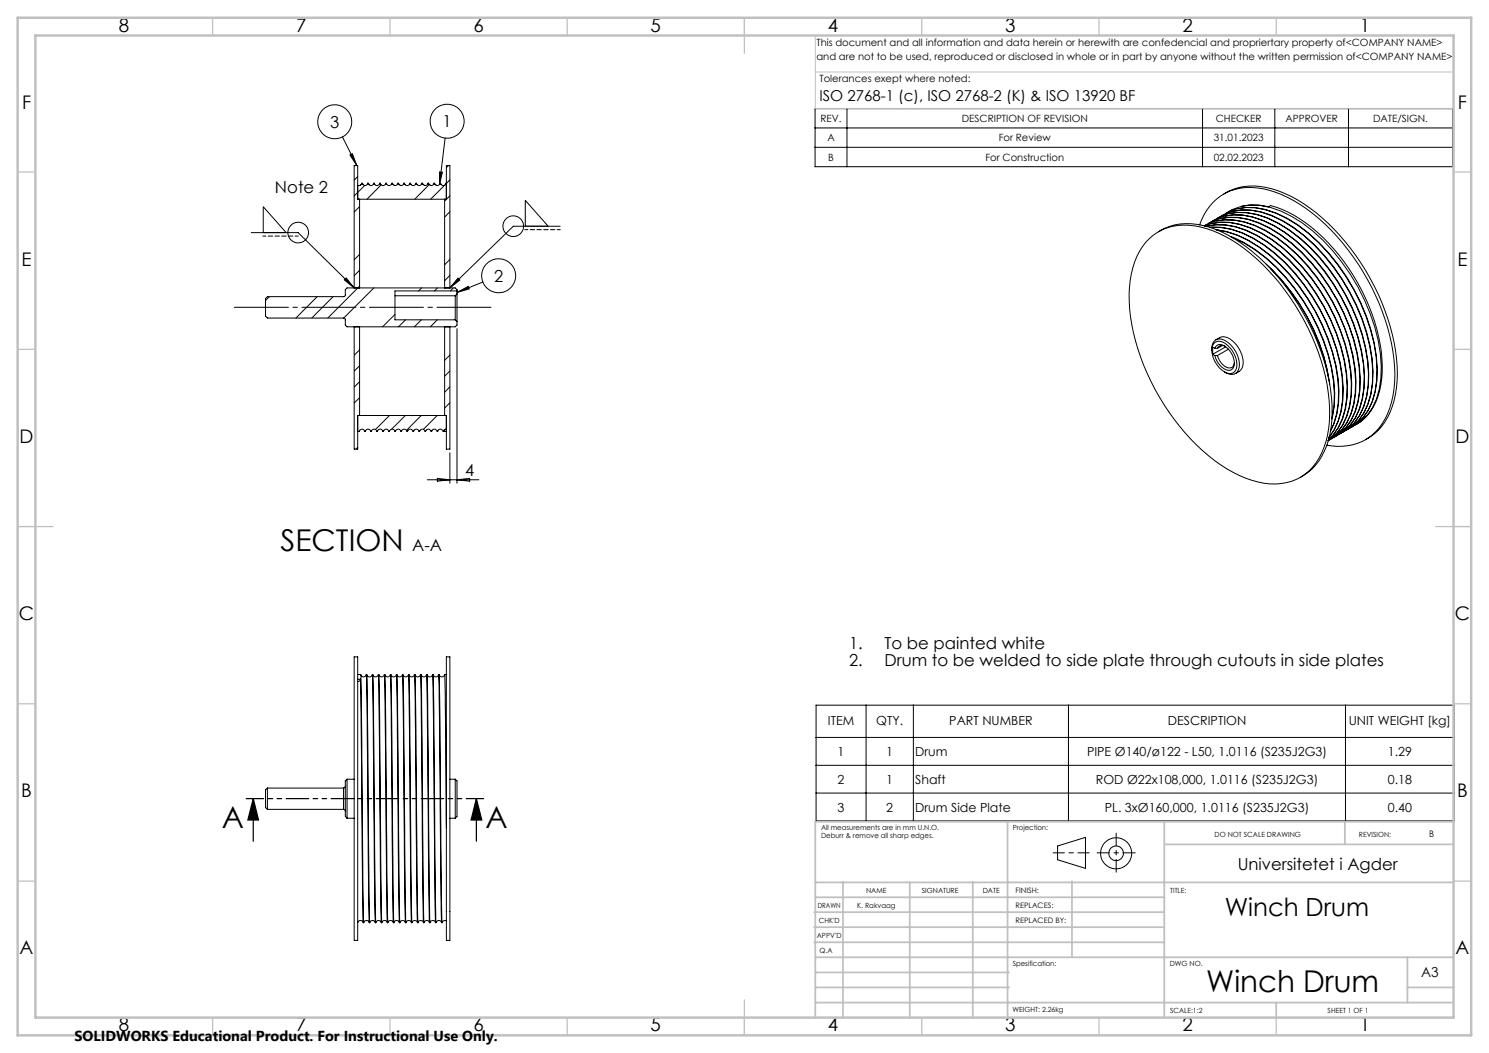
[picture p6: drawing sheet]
<svg xmlns="http://www.w3.org/2000/svg" width="420mm" height="297mm" viewBox="0 0 420 297" stroke-linecap="round" stroke-linejoin="round" font-family="sans-serif">
<g fill="none" stroke="#000" stroke-width=".28">
<path d="M96.6 38.6l4 8.1M125.6 38.9l-1.6 13.2M229.9 30.7h179.8v16.3h-179.8zM229.9 36.1h179.8M238.9 30.7v16.3M339.2 30.7v16.3M359.6 30.7v16.3M380.4 30.7v16.3M98.7 43.7l.7-.3 1.2 3.3zM100.9 49.8l-1 1M101.4 56.2v25M101.4 58.3l-1.5 1.5"/>
<path d="M101.7 52.2h-.1M102 51.7v.3M102.3 52h.1M102.9 52.3l-3 3M103.8 51.7l-.1 .2M103.8 51.7a.88 .88 0 0 1-.9 .6 .88 .88 0 0 1-.8-.6l-.6 .6h-.6M103.8 51.7a.88 .88 0 0 0 .8 .6 .88 .88 0 0 0 .8-.6M104 52h.1M105.4 51.7v.2M105.4 51.7a.88 .88 0 0 0 .9 .6 .88 .88 0 0 0 .8-.6M105.7 52h.1M107.1 51.7a.88 .88 0 0 0 .9 .6 .88 .88 0 0 0 .8-.6"/>
<path d="M107.1 51.7v.2M107.4 52h.1M107.5 52.1l-4 4.1M108.8 51.7v.2M108.8 51.7a.9 .9 0 0 0 .9 .6 .9 .9 0 0 0 .9-.6M109.1 52h.1M110.6 51.7l-.1 .2M110.6 51.7a.88 .88 0 0 0 .8 .6 .88 .88 0 0 0 .9-.6M110.8 52h.1M112.3 51.7l-.1 .2M112.3 51.7a.88 .88 0 0 0 .8 .6 .88 .88 0 0 0 .8-.6M112.5 52h.1"/>
<path d="M113.9 51.7v.2M113.9 51.7a.88 .88 0 0 0 .9 .6 .88 .88 0 0 0 .8-.6M114.2 52h.1M115.6 51.7a.88 .88 0 0 0 .9 .6 .88 .88 0 0 0 .8-.6M115.6 51.7v.2M115.9 52h.1M117.3 51.7v.2M117.3 51.7a.88 .88 0 0 0 .9 .6 .88 .88 0 0 0 .8-.6M117.6 52h.1M119 51.7a.9 .9 0 0 0 .9 .6 .9 .9 0 0 0 .9-.6M119 51.7v.2M119.3 52h.1"/>
<path d="M120.8 51.7a.88 .88 0 0 0 .8 .6 .88 .88 0 0 0 .8-.6M120.8 51.7l-.1 .2M121 52h.1M121.1 52.1l-4.1 4.1M122.4 51.7v.2M122.4 51.7a.88 .88 0 0 0 .9 .6 .88 .88 0 0 0 .8-.6M122.7 52h.1M124 48.5l.8 .1-.8 3.5zM124.1 51.7a.88 .88 0 0 0 .9 .6 .88 .88 0 0 0 .8-.6M124.1 51.7v.2M124.4 52h.1M125.4 56.2v25"/>
<path d="M125.8 51.7v.2M125.8 51.7h.1M126.5 46.7l-.6 .6M126.9 50.7l-5.4 5.5M126.9 55.2l-1.5 1.5M126.9 59.7l-1.5 1.5M229.9 41.6h179.8M345.2 54.7a16 16 0 0 1 13.6-1.4 44.4 44.4 0 0 1 20.7 14.9 62.3 62.3 0 0 1 14.7 37.1 22.9 22.9 0 0 1-5.4 16.1l-1.1 1-2.5 1.6M346.5 59.8l-.8 .4M346.8 59.6a15.7 15.7 0 0 1 14.6-.1 45.5 45.5 0 0 1 19.5 17.8 49.1 49.1 0 0 1 8.6 29.4 17.2 17.2 0 0 1-5.6 12.2l-2.3 1.3M347.7 59.1l-.8 .4M348 59.5a18.8 18.8 0 0 1 13.7 2.7 53.7 53.7 0 0 1 22.5 27.6 39.4 39.4 0 0 1 2.5 21.4 14 14 0 0 1-6.6 10"/>
<path d="M349.2 58.9a16.8 16.8 0 0 1 10.5 1.1 45 45 0 0 1 20.1 18 49.4 49.4 0 0 1 8.6 29.3 17.2 17.2 0 0 1-5.7 12.2l-1.3 .9M350.4 58.2l1.9-.4h2.7l2.8 .5 .6-.3a36.7 36.7 0 0 1 17.9 12.3 54.8 54.8 0 0 1 13.6 32.7 19.8 19.8 0 0 1-5.1 15.1l-2.3 1.7M70.9 65.6h13.2l15.8 15.6M74.3 65.6v-7.3l6.4 7.3M97.1 78.9l.5-.5 2.3 2.8zM101.4 71.8l-1.5 1.5M101.4 76.2l-1.5 1.5M126.9 73.2l-1.5 1.5M126.9 77.7l-1.5 1.5M129.2 78.5l.5 .5-2.8 2.2zM136.2 79.5l-7.3 3M148.2 63.8v-7.3l6.4 7.3"/>
<path d="M158 63.8h-13.2l-17.9 17.4M323.2 68.3a14.8 14.8 0 0 1 15.4-4.3 41.3 41.3 0 0 1 20.8 14 64.2 64.2 0 0 1 15.5 34.9 26.3 26.3 0 0 1-3.7 17.6 14.7 14.7 0 0 1-16.3 5.5 41.7 41.7 0 0 1-20.7-14 64.6 64.6 0 0 1-15.6-34.9 26.9 26.9 0 0 1 3.7-17.6zM326.8 65.4a16.4 16.4 0 0 1 14.3-1.3 45.8 45.8 0 0 1 20.6 15.4 62.9 62.9 0 0 1 14 35.1 24 24 0 0 1-4.7 16.7l-2.1 2-2.1 1.4M338.4 63.4a14.7 14.7 0 0 1 18-10.1 40.7 40.7 0 0 1 20.8 13.5 62.5 62.5 0 0 1 16.3 38.9 22.6 22.6 0 0 1-5.5 16.1 14.7 14.7 0 0 1-13.7 3.8M339.7 63.7a15.7 15.7 0 0 1 14.4 0 45.8 45.8 0 0 1 19.6 17.8 49.4 49.4 0 0 1 8.6 29.4 17.2 17.2 0 0 1-5.7 12.1l-2 1.3M340.3 63.9a16.1 16.1 0 0 1 11.4 1.2 44.9 44.9 0 0 1 19.5 17.8 49.1 49.1 0 0 1 8.7 29.4 17.1 17.1 0 0 1-5.2 11.7M340.5 63.2l-.8 .5M340.8 63.7a18.8 18.8 0 0 1 13.7 2.6 53.5 53.5 0 0 1 22.5 27.7 39 39 0 0 1 2.5 21.3 15 15 0 0 1-4.8 8.7M340.8 63.1a15.5 15.5 0 0 1 14.5-.1 45.2 45.2 0 0 1 19.6 17.8 49.8 49.8 0 0 1 8.6 29.4 17.5 17.5 0 0 1-5.7 12.1l-2.2 1.4M341 62.9l-.1 .1M341.1 64.1a22.3 22.3 0 0 1 15.3 4.9 56.3 56.3 0 0 1 22.2 37 25.8 25.8 0 0 1-2.3 15.3l-1.5 2.1M341.3 64.2a19.8 19.8 0 0 1 12.2 3.1 53.5 53.5 0 0 1 22.2 27.5 39 39 0 0 1 2.5 21.3l-.8 2.8-1.2 2.5-1.3 1.9"/>
<path d="M341.7 62.5l-.7 .5M342 63a16.8 16.8 0 0 1 10.5 1.2 44.7 44.7 0 0 1 20 18 49.1 49.1 0 0 1 8.7 29.3 17.2 17.2 0 0 1-5.7 12.2l-.9 .5a13.7 13.7 0 0 0 6-9.6 39.3 39.3 0 0 0-2.5-21.2 56.4 56.4 0 0 0-19.2-25.7 25.3 25.3 0 0 0-14.5-5l-2.6 .3-2 .7M342 62.4a13.6 13.6 0 0 1 11.6-1.1 38 38 0 0 1 17.5 12.2 55.2 55.2 0 0 1 13.7 32.6 21.5 21.5 0 0 1-4 13.8l-1.8 1.7-2.2 1.4M342.2 62.2l-.1 .1M342.9 64.8a28 28 0 0 1 15.5 7.2 57.4 57.4 0 0 1 19 34.7 25.6 25.6 0 0 1-2.2 15M342.9 61.9l-.7 .4M343.2 64.9a28.3 28.3 0 0 1 15 7.2 56.9 56.9 0 0 1 19.1 34.7 25.8 25.8 0 0 1-2 14.7M343.2 62.3a18.8 18.8 0 0 1 13.7 2.6 53.1 53.1 0 0 1 22.5 27.7 38.9 38.9 0 0 1 2.5 21.3 14.4 14.4 0 0 1-6.5 9.9M343.2 61.7a15.7 15.7 0 0 1 14.6-.1 48.6 48.6 0 0 1 21.6 21.4 48.5 48.5 0 0 1 6.5 25.8 17.5 17.5 0 0 1-5.7 12.2l-2.2 1.3M343.4 61.5l-.1 .1M344.1 61.2l-.7 .4M344.4 61.6a18.8 18.8 0 0 1 13.7 2.6 53.5 53.5 0 0 1 22.5 27.7 39 39 0 0 1 2.5 21.3 14.4 14.4 0 0 1-6.5 10"/>
<path d="M344.4 61a15.5 15.5 0 0 1 14.6 0 48.6 48.6 0 0 1 21.6 21.4 48.5 48.5 0 0 1 6.5 25.7 17.5 17.5 0 0 1-5.7 12.2l-2.2 1.3M345.3 60.5l-.8 .4M345.6 61a16.8 16.8 0 0 1 10.5 1.1 45 45 0 0 1 20.1 18 49.4 49.4 0 0 1 8.6 29.3 17.2 17.2 0 0 1-5.7 12.2l-1.3 .8M345.6 60.3a13.6 13.6 0 0 1 11.6-1.1 37.6 37.6 0 0 1 17.5 12.2 56.7 56.7 0 0 1 13.5 29.1 25.8 25.8 0 0 1-2.3 15.3 12 12 0 0 1-5.5 5.1M346.8 60.3a18.8 18.8 0 0 1 13.7 2.6 53.3 53.3 0 0 1 22.5 27.7 39.3 39.3 0 0 1 2.5 21.2 14.4 14.4 0 0 1-6.5 9.9M347.1 66.7a38.4 38.4 0 0 1 15.7 11.6 55.2 55.2 0 0 1 13.7 32.7l-.1 3.3-.7 3.9M347.6 67a44.3 44.3 0 0 1 20 18 49.1 49.1 0 0 1 8.7 29.3l-.6 3.5M357.2 74.5a56.9 56.9 0 0 1 17.8 33.9M358.5 75.8a57.1 57.1 0 0 1 16.1 30.3M76 83.7l-1.1 1.1M89.5 83.7l-6 6M93.9 83.7l-6 6"/>
<path d="M99.9 81.2v-34.5h1v9.5h25v-9.5h1v34.5M99.9 92.2v34.5h1v-9.5h25v9.5h1v-34.5M101.4 92.2v25M101.4 80.7l-8.9 9M101.4 98.7l-1.5 1.5M105.4 81.2l-8.5 8.5M111.4 83.4h17M111.4 88.7l-3.5 3.5M114.4 90.2l-2 2M118.9 90.2l-2 2M118.9 81.2l-.8 .9M123.4 90.2l-2 2"/>
<path d="M123.4 81.2l-.8 .9M125.4 92.2v25M127.9 81.2l-.9 .9M128.4 83.4v6.8M128.4 90.2l.5 .5M128.9 92.7v43.6M128.9 82.9v-1.2l-.5-.5h-30.5l-.5 .5v1.6l-.4 .4h-21.6l-.5 .5v5l.5 .5h21.6l.4 .4v1.6l.5 .5h30.5l.5-.5v-1M128.9 82.9v7.8M128.9 82.1h-17.5v8.1h17M128.9 82.9l-.5 .5M128.9 82.5l3.2-1.7 .3 .7zM341.8 98.8a2.46 2.46 0 0 1 2.9-3.1 7.7 7.7 0 0 1 4.6 8.6 2.44 2.44 0 0 1-3.9 .6"/>
<path d="M342.1 99.9l.6 .4M342.4 96.9a2.32 2.32 0 0 1 3.3 0 7.3 7.3 0 0 1 3 7.1 2.03 2.03 0 0 1-3.3 .9 7.1 7.1 0 0 1-3.3-7.6zM342.7 98.2a1.78 1.78 0 0 1 3.1-.3 5.5 5.5 0 0 1 2.1 5.7 1.71 1.71 0 0 1-2.7 .4l-1.6-1.6-.9-2.1M342.7 98.2l-.6-.3v2M342.7 98.2h.7M343 95.8a3.6 3.6 0 0 1 5.3 .9 7.5 7.5 0 0 1 2.1 6.9 3.3 3.3 0 0 1-1.9 1.8M344.8 97.4l-1.4 .8M345.5 97.6h-.1a1.41 1.41 0 0 0-2 .6M345.8 97.8l-3.7 2.1M346.5 98.5l-3.1 1.8M101.4 107.7l-1.5 1.5M101.4 103.2l-1.5 1.5"/>
<path d="M101.4 112.2l-1.5 1.5M109.9 117.2l-4 3.9M114.3 117.2l-3.8 3.9M118.8 117.2l-4.1 4.2M123.3 117.2l-3.9 3.9M126.9 100.2l-1.5 1.4M126.9 104.6l-1.5 1.5M126.9 109.1l-1.5 1.5M126.9 113.6l-1.5 1.5M342.7 100.3h.7M343.4 100.3a4.4 4.4 0 0 0 3.5 3.5 1.39 1.39 0 0 0 1.3-1.6M100.9 121.7h.4a.88 .88 0 0 1 .9-.6 .88 .88 0 0 1 .8 .6 .88 .88 0 0 1 .9-.6 .88 .88 0 0 1 .8 .6 .9 .9 0 0 1 .9-.7 .9 .9 0 0 1 .8 .7 .88 .88 0 0 1 .9-.6 .88 .88 0 0 1 .8 .6 .88 .88 0 0 1 .9-.6 .88 .88 0 0 1 .8 .6 .88 .88 0 0 1 .9-.6 .88 .88 0 0 1 .8 .6 .88 .88 0 0 1 .9-.6 .88 .88 0 0 1 .8 .6 .9 .9 0 0 1 .9-.7 .9 .9 0 0 1 .8 .7 .88 .88 0 0 1 .9-.6 .88 .88 0 0 1 .8 .6 .88 .88 0 0 1 .9-.6 .88 .88 0 0 1 .8 .6 .88 .88 0 0 1 .9-.6 .88 .88 0 0 1 .8 .6 .88 .88 0 0 1 .9-.6 .88 .88 0 0 1 .8 .6 .9 .9 0 0 1 .9-.6 .9 .9 0 0 1 .8 .6 .78 .78 0 0 1 .8-.7 .78 .78 0 0 1 .8 .7h.9"/>
<path d="M100.9 126.1l-.5 .6M101.4 121.4l-.1 .3M103.1 121.4l-.1 .3M104.8 121.4l-.1 .3M106.5 121.4l-.1 .3M108.2 121.4l-.1 .3M109.9 121.4l-.1 .3M111.6 121.4l-.1 .3M113.3 121.4l-.1 .3M115 121.4l-.1 .3M116.7 121.4l-.1 .3M118.4 121.4l-.1 .3"/>
<path d="M120.1 121.4l-.1 .3M120.5 135.3h14.6M121.8 121.4l-.1 .3M123.4 134.9l3.5 .4-3.5 .4zM123.5 121.4l-.1 .3M125.1 121.7h.1M125.4 121.2l.5-.2-.5 .2-.3 .5zM126.9 127.7v8.6M128.9 135.3l3.6-.4v.8zM375.4 123.9h-.1M376.6 123.2l-.1 .1M377.8 122.5l-.1 .1"/>
<path d="M379 121.8h-.1M381.4 120.4l-.1 .1M99.9 185.3h1v80h-1zM100.9 190.2l.8 .1a.79 .79 0 0 0 .8 .6 .79 .79 0 0 0 .8-.6M100.9 191.6h.8M101.7 191.6l.7 68.6a.8 .8 0 0 0-.7-.6 .8 .8 0 0 0-.8 .6M101.7 191.6l-.3 .4-.5 .2M103.3 190.3l.9 69.9a.8 .8 0 0 0-.8-.6 .8 .8 0 0 0-.8 .6l-.9-69.9M103.3 190.2a.87 .87 0 0 0 .9 .7 .87 .87 0 0 0 .8-.6M105 190.3l.9 69.9a.8 .8 0 0 0-.8-.6 .8 .8 0 0 0-.8 .6l-.8-69.9M105 190.2a.88 .88 0 0 0 .9 .7 .88 .88 0 0 0 .8-.6M106.7 190.3l.9 69.9a.8 .8 0 0 0-.8-.6 .8 .8 0 0 0-.8 .6l-.8-69.9"/>
<path d="M106.7 190.2a.88 .88 0 0 0 .8 .7 .88 .88 0 0 0 .9-.6M108.4 190.3l.9 69.9a.8 .8 0 0 0-.8-.6 .8 .8 0 0 0-.8 .6l-.8-69.9M108.4 190.2a.88 .88 0 0 0 .8 .7 .88 .88 0 0 0 .9-.6M108.5 190.3l.9 69.9a.8 .8 0 0 1 .8-.6 .8 .8 0 0 1 .7 .6M110.1 190.2a.88 .88 0 0 0 .8 .7 .88 .88 0 0 0 .9-.6M110.1 190.3l.9 69.9M110.2 190.3l.9 69.9M111.9 190.2l.8 70M112 190.3a.79 .79 0 0 0 .7 .6 .79 .79 0 0 0 .8-.6M112 190.3l.8 69.9M113.5 190.3l.9 69.9a.8 .8 0 0 0-.8-.6 .8 .8 0 0 0-.8 .6M113.5 190.2h.1"/>
<path d="M113.7 190.3a.79 .79 0 0 0 .7 .6 .79 .79 0 0 0 .8-.6M115.2 190.3l.9 69.9a.8 .8 0 0 0-.8-.6 .8 .8 0 0 0-.8 .6l-.8-69.9M115.2 190.2a.88 .88 0 0 0 .9 .7 .88 .88 0 0 0 .8-.6M116.9 190.3l.9 69.9a.8 .8 0 0 0-.8-.6 .8 .8 0 0 0-.8 .6l-.8-69.9M116.9 190.2a.88 .88 0 0 0 .8 .7 .88 .88 0 0 0 .9-.6M118.6 190.3l.9 69.9a.8 .8 0 0 0-.8-.6 .8 .8 0 0 0-.8 .6l-.8-69.9M118.6 190.2a.88 .88 0 0 0 .8 .7 .88 .88 0 0 0 .9-.6M120.3 190.3l.8 69.9a.8 .8 0 0 0-.7-.6 .8 .8 0 0 0-.8 .6l-.9-69.9M120.3 190.2a.85 .85 0 0 0 .8 .7 .85 .85 0 0 0 .9-.6M122 190.3l.9 69.9a.8 .8 0 0 0-.8-.6 .8 .8 0 0 0-.8 .6l-.8-69.9M122 190.2a.88 .88 0 0 0 .9 .7 .88 .88 0 0 0 .8-.6M123.7 190.3l.9 69.9a.8 .8 0 0 0-.8-.6 .8 .8 0 0 0-.8 .6l-.8-69.9"/>
<path d="M123.7 190.2a.88 .88 0 0 0 .9 .7 .88 .88 0 0 0 .8-.6M123.9 190.3l.8 69.9 .5-.5h.7M125.4 190.3l.5 43.2M125.4 190.2h.5M125.9 185.3h1v80h-1zM230.2 198.9h180v32.6h-180zM244.3 198.9v32.6M257.6 198.9v32.6M301.4 198.9v32.6M379.5 198.9v32.6M97.9 219.8l-.5 .5v10l.5 .5M97.9 219.8v11"/>
<path d="M97.9 219.8h2M126.9 219.8h1.5M128.4 219.8v11M128.4 219.8l.5 .5v10l-.5 .5M230.2 208h180M230.2 215.9h180M75.4 222.3l-.5 .5v4.9l.5 .6M75.4 222.3v6M75.4 228.3h21.5M75.4 222.3h21.5M96.9 228.3h.3l.2 .5M96.9 222.3v6"/>
<path d="M97.4 221.8l-.5 .5M97.9 230.8h2M126.9 230.8h1.5M230.2 223.7h180M298.3 238.6l7.9-2.4v8.7l-7.9-2.4zM102.5 260.3h.1M104.2 260.3h.1M105.9 260.3h.1M107.6 260.3h.1M109.3 260.3h.1M111 260.3h.1M111.1 260.2a.78 .78 0 0 1 .8-.6 .78 .78 0 0 1 .7 .6"/>
<path d="M112.7 260.3h.1M114.4 260.3h.1M116.1 260.3h.1M117.8 260.3h.1M119.5 260.3h.1M121.2 260.3h.1M122.9 260.3h.1M124.6 260.3h.1"/>
<circle cx="94.4" cy="34.3" r="4.8"/>
<circle cx="126.1" cy="34.2" r="4.8"/>
<circle cx="84.1" cy="65.6" r="2.91"/>
<circle cx="140.7" cy="77.8" r="4.8"/>
<circle cx="144.8" cy="63.8" r="2.91"/>
<circle cx="314.8" cy="240.7" r="2.07"/>
<circle cx="314.8" cy="240.7" r="4.4"/>
</g>
<path d="M71.4 225.3l1.5 6h-3zM71.4 225.3v12M134.4 225.3l1.5 6h-3zM134.4 225.3v12" fill="none" stroke="#000" stroke-width=".35"/>
<path d="M138.6 86.7h-72.6" fill="none" stroke="#000" stroke-width=".28" stroke-dasharray="15.2 1.3 1.3 1.3" stroke-dashoffset="-.1"/>
<path d="M84.1 66.6h-10M158 64.8h-10" fill="none" stroke="#000" stroke-width=".28" stroke-dasharray="1.3 .6" stroke-dashoffset=".4"/>
<path d="M136.4 225.2h-67" fill="none" stroke="#000" stroke-width=".35" stroke-dasharray="6.3 1.3 1.3 1.3 1.3 1.3" stroke-dashoffset="1.4"/>
<path d="M297.1 240.5h10.1" fill="none" stroke="#000" stroke-width=".28" stroke-dasharray="15.2 1.3 1.3 1.3" stroke-dashoffset="12.1"/>
<path d="M314.8 235v11" fill="none" stroke="#000" stroke-width=".28" stroke-dasharray="15.2 1.3 1.3 1.3" stroke-dashoffset="11.6"/>
<path d="M309.5 240.5h10.7" fill="none" stroke="#000" stroke-width=".28" stroke-dasharray="15.2 1.3 1.3 1.3" stroke-dashoffset="11.8"/>
<path d="M230 10v20.6h180M230.5 10h179.5v33M230 20.3h180" fill="none" stroke="#c0c0c0" stroke-width=".28"/>
<g fill="none" stroke="#c0c0c0" stroke-width=".35">
<path d="M60 5v5M110 5v5M160 5v5M210 5v10M260 5v5M310 5v5M360 5v5M5 48.5h5M410 48.5h5M5 98.5h5M410 98.5h5M5 148.5h10"/>
<path d="M405 148.5h10M5 198.5h5M410 198.5h5M5 248.5h5M410 248.5h5M60 287v5M110 287v5M160 287v5M210 282v10M260 287v5M310 287v5M360 287v5"/>
</g>
<g fill="none" stroke="#c0c0c0" stroke-width=".5">
<path d="M284.2 231.8v55.2M328.4 231.8v55.2M328.8 238.2h81.2M379.3 231.8v6.4M410 231.8h-180v55.2M229.6 257.3h98.8M230 248.9h179.6M230 253.1h98.4M237.8 248.8v38.2M256.6 248.9v38.2M274.4 248.8v38.2M302.4 248.5v21.5"/>
<path d="M229.6 265.8h98.8M229.6 261.5h98.8M230 278.5h54.6M230 274.3h54.6M230 270h180M397 278.5h13M397 270v12.8M230 282.8h180M360 282.8v4.2"/>
</g>
<path d="M5 5h410v287h-410zM10 10h400v277h-400z" fill="none" stroke="#c0c0c0" stroke-width=".7"/>
<g fill="#000">
<path d="M98.7 43.7l.7-.3 1.2 3.3zM124 48.5l.8 .1-.8 3.5zM128.9 82.5l3.2-1.7 .3 .7z"/>
<path d="M129.2 78.5l.5 .5-2.8 2.2zM97.1 78.9l.5-.5 2.3 2.8z"/>
<path d="M134.4 225.3l1.5 6h-3zM71.4 225.3l1.5 6h-3z"/>
</g>
<g font-size="8.5">
<text x="79.1" y="155.4">SECTION</text>
<text x="62.5" y="233.4">A</text>
<text x="136.9" y="233.4">A</text>
<text x="340.2" y="279.7">Winch Drum</text>
</g>
<text font-size="7.1" x="345.5" y="258.5">Winch Drum</text>
<g font-size="5.3">
<text x="33.5" y="8.9">8</text>
<text x="83.5" y="8.9">7</text>
<text x="133.5" y="8.9">6</text>
<text x="183.5" y="8.9">5</text>
<text x="233.5" y="8.9">4</text>
<text x="283.5" y="8.9">3</text>
<text x="333.5" y="8.9">2</text>
<text x="383.5" y="8.9">1</text>
<text x="6.2" y="30.7">F</text>
<text x="411.2" y="30.7">F</text>
<text x="6.1" y="74.9">E</text>
<text x="411.1" y="74.9">E</text>
<text x="5.5" y="124.9">D</text>
<text x="410.5" y="124.9">D</text>
<text x="5.3" y="174.9">C</text>
<text x="410.3" y="174.9">C</text>
<text x="6" y="224.9">B</text>
<text x="411" y="224.9">B</text>
<text x="5.5" y="269.2">A</text>
<text x="410.5" y="269.2">A</text>
<text x="33.5" y="290.9">8</text>
<text x="83.5" y="290.9">7</text>
<text x="133.5" y="290.9">6</text>
<text x="183.5" y="290.9">5</text>
<text x="233.5" y="290.9">4</text>
<text x="283.5" y="290.9">3</text>
<text x="333.5" y="290.9">2</text>
<text x="383.5" y="290.9">1</text>
</g>
<g font-size="4.7">
<text x="124.9" y="35.9">1</text>
<text x="93.1" y="36">3</text>
<text x="77.5" y="54.5">Note 2</text>
<text x="139.4" y="79.5">2</text>
<text x="131.2" y="134.3">4</text>
<text x="116.3" y="155.4">A-A</text>
<text x="239.5" y="183.2">1.</text>
<text x="249.5" y="183.2">To be painted white</text>
<text x="239.5" y="187.7">2.</text>
<text x="249.5" y="187.7">Drum to be welded to side plate through cutouts in side plates</text>
<text x="349.1" y="245.3">Universitetet i Agder</text>
</g>
<text font-size="4.2" x="231.1" y="28.5">ISO 2768-1 (c), ISO 2768-2 (K) &amp; ISO 13920 BF</text>
<text font-size="4.1" x="21" y="293.7">SOLIDWORKS Educational Product. For Instructional Use Only.</text>
<text font-size="3.9" x="400.9" y="275.5">A3</text>
<g font-size="3.5">
<text x="233.5" y="204.4">ITEM</text>
<text x="247.2" y="204.4">QTY.</text>
<text x="267.8" y="204.4">PART NUMBER</text>
<text x="329.4" y="204.4">DESCRIPTION</text>
<text x="380.4" y="204.4">UNIT WEIGHT [kg]</text>
<text x="236.3" y="213.2">1</text>
<text x="250" y="213.2">1</text>
<text x="258.2" y="213.2">Drum</text>
<text x="306.6" y="213.2">PIPE Ø140/ø122 - L50, 1.0116 (S235J2G3)</text>
<text x="391.4" y="213.2">1.29</text>
<text x="236.3" y="221.1">2</text>
<text x="250" y="221.1">1</text>
<text x="258.2" y="221.1">Shaft</text>
<text x="309.1" y="221.1">ROD Ø22x108,000, 1.0116 (S235J2G3)</text>
<text x="391.4" y="221.1">0.18</text>
<text x="236.3" y="228.9">3</text>
<text x="250" y="228.9">2</text>
<text x="258.2" y="228.9">Drum Side Plate</text>
<text x="311.6" y="228.9">PL. 3xØ160,000, 1.0116 (S235J2G3)</text>
<text x="391.4" y="228.9">0.40</text>
</g>
<g font-size="2.8">
<text x="230.3" y="13.1">This document and all information and data herein or herewith are confedencial and propriertary property of&lt;COMPANY NAME&gt;</text>
<text x="230.3" y="16.9">and are not to be used, reproduced or disclosed in whole or in part by anyone without the written permission of&lt;COMPANY NAME&gt;</text>
<text x="231.1" y="23.1">Tolerances exept where noted:</text>
<text x="231.4" y="34.4">REV.</text>
<text x="271.3" y="34.4">DESCRIPTION OF REVISION</text>
<text x="342.9" y="34.4">CHECKER</text>
<text x="362.6" y="34.4">APPROVER</text>
<text x="387.3" y="34.4">DATE/SIGN.</text>
<text x="233.4" y="39.9">A</text>
<text x="281.7" y="39.9">For Review</text>
<text x="342.4" y="39.9">31.01.2023</text>
<text x="233.6" y="45.3">B</text>
<text x="277.9" y="45.3">For Construction</text>
<text x="342.4" y="45.3">02.02.2023</text>
</g>
<text font-size="2.5" x="403.2" y="236.1">B</text>
<g font-size="2.1">
<text x="286.4" y="251.9">FINISH:</text>
<text x="286.5" y="256">REPLACES:</text>
<text x="286.5" y="260.4">REPLACED BY:</text>
</g>
<g font-size="2">
<text x="231.6" y="234">All measurements are in mm U.N.O.</text>
<text x="285.6" y="234">Projection:</text>
<text x="231.6" y="236.5">Deburr &amp; remove all sharp edges.</text>
<text x="342.6" y="236">DO NOT SCALE DRAWING</text>
<text x="383.3" y="236.2">REVISION:</text>
<text x="244.3" y="252">NAME</text>
<text x="260" y="251.9">SIGNATURE</text>
<text x="277.2" y="251.9">DATE</text>
<text x="330.1" y="251.9">TITLE:</text>
<text x="230.6" y="256.1">DRAWN</text>
<text x="241.8" y="256.1">K. Rakvaag</text>
<text x="230.9" y="260.3">CHK'D</text>
<text x="230.4" y="264.4">APPV'D</text>
<text x="231.1" y="268.8">Q.A</text>
<text x="285.6" y="272.5">Spesification:</text>
<text x="330" y="272.5">DWG NO.</text>
<text x="285.6" y="285.5">WEIGHT: 2.26kg</text>
<text x="330.1" y="285.6">SCALE:1:2</text>
<text x="374.5" y="285.6">SHEET 1 OF 1</text>
</g>
</svg>
